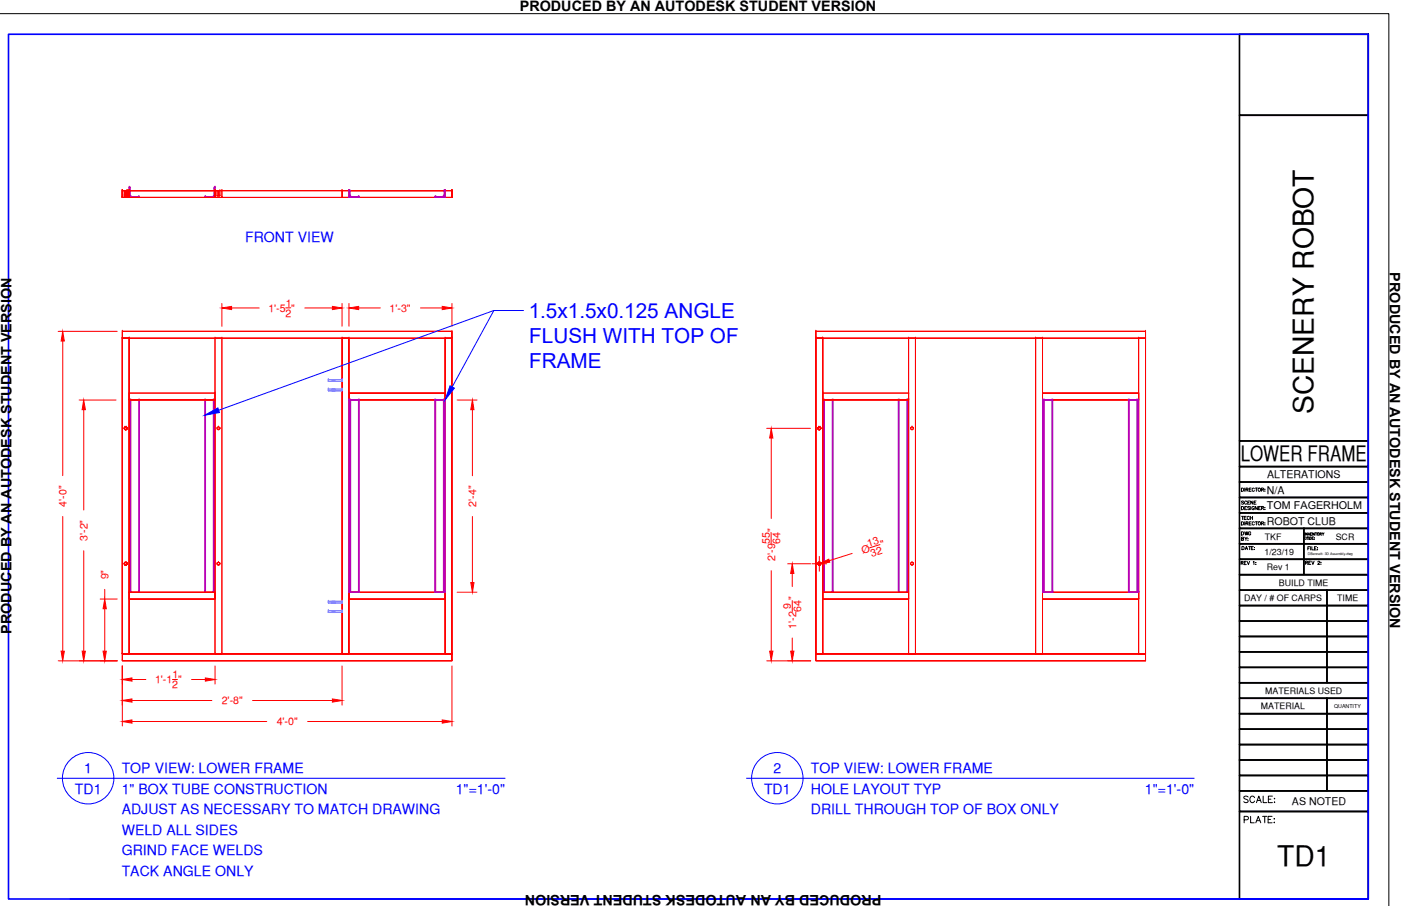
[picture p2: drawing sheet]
<svg xmlns="http://www.w3.org/2000/svg" width="432mm" height="279mm" viewBox="0 0 432 279" stroke-linecap="round" stroke-linejoin="round" font-family="sans-serif">
<!-- layer: 62- Angle Iron -->
<g fill="none" stroke="#b800b8" stroke-width=".31">
<path d="M39.8 57.7l.3 .3M39.8 57.7h.1M39.8 57.7v3.2M40 57.8h.1M40.1 58h.1M40.1 58v2.4M66 58v2.4M66 58h.1M66.1 57.8h.1M66.3 57.8v3.1h-3.2h3.2M66.3 57.8v3.1M66.3 57.8h.1"/>
<path d="M66.3 57.7l-.3 .3M66.3 57.7h.1M107.5 58.8h.3v1.6M107.5 58.8v2.1h3.2h-3.2M107.5 58.8h.1M107.8 58.8h-.3v2.1M107.8 58.8h.1M107.8 58.8v1.6M136.9 58.8v1.6M136.9 58.8h.3v2.1M136.9 58.8h.1M136.9 58.8h.3"/>
<path d="M137.2 58.8h.1M137.2 58.8v2.1h-3.2M39.8 60.9h.1M40.1 60.4h.1M40.1 60.4l.2 .2M40.2 60.6h.1M40.3 60.6h.1M40.3 60.6h2.4M42.7 60.6l.3 .3M42.7 60.6h.1M42.9 60.7h.1M43 60.9h-3.2h3.2"/>
<path d="M43 60.9h.1M63.1 60.9h.1M63.2 60.7h.1M63.3 60.6l-.2 .3M63.4 60.6h2.3M63.4 60.6h.1M65.7 60.6h.1M65.9 60.6h.1M66 60.4l-.3 .2M66 60.4h.1M66.3 60.9h.1M107.5 60.9h.1"/>
<path d="M107.8 60.4l.3 .2M107.8 60.4h.1M107.9 60.6h.1M108.1 60.6h2.4M108.1 60.6h.1M110.5 60.6l.2 .3M110.5 60.6h.1M110.7 60.7h.1M110.7 60.9h.1M134 60.9h.1M134 60.9h3.2M134.1 60.7h.1"/>
<path d="M134.3 60.6l-.3 .3M134.3 60.6h2.4M134.3 60.6h.1M136.7 60.6h.1M136.8 60.6h.1M136.9 60.4l-.3 .2M136.9 60.4h.1M137.2 60.9h.1M39.8 123.3v59.3h.3v-59.3v59.3h.2v-59.3M39.8 123.3h3.2v59.3h-3.2zM39.8 123.3h3.2M39.8 123.3h.1"/>
<path d="M40 123.3v59.3M40.1 123.3h.1M40.2 123.3v59.3M40.3 123.3h.1M42.7 123.3v59.3h-2.4M42.7 123.3h.1M42.9 123.3v59.3M43 123.3h.1M63.1 123.3h3.2h-3.2v59.3h3.2v-59.3M63.1 123.3h.1M63.2 123.3v59.3M63.4 123.3v59.3h2.3v-59.3"/>
<path d="M63.4 123.3h.1M65.7 123.3h.1M65.9 123.3v59.3M66 123.3v59.3v-59.3M66 123.3h.1M66.1 123.3v59.3M66.3 123.3h.1M107.5 123.3h3.2h-3.2v59.3h3.2v-59.3M107.5 123.3v59.3h.3M107.5 123.3h.1M107.8 123.3v59.3v-59.3M107.8 123.3h.1"/>
<path d="M107.9 123.3v59.3M108.1 123.3v59.3h-.3M108.1 123.3h.1M110.5 123.3v59.3h-2.4M110.5 123.3h.1M110.7 123.3v59.3M110.7 123.3h.1M134 123.3v59.3h3.2M134 123.3h3.2zM134 123.3h.1M134.1 123.3v59.3M134.3 123.3v59.3h2.4"/>
<path d="M134.3 123.3h.1M136.7 123.3v59.3h.2M136.7 123.3h.1M136.8 123.3v59.3M136.9 123.3v59.3v-59.3M136.9 123.3h.1M137.2 123.3v59.3h-.3M137.2 123.3h.1M137.2 123.3v59.3M253.6 123.3v59.3h.2v-59.3v59.3h.3v-59.3M253.6 123.3h3.2v59.3h-3.2zM253.6 123.3h3.2"/>
<path d="M253.6 123.3h.1M253.8 123.3v59.3M253.8 123.3h.1M253.9 123.3v59.3M254.1 123.3h.1M256.5 123.3v59.3h-2.4M256.5 123.3h.1M256.7 123.3v59.3M256.8 123.3h.1M276.9 123.3h3.1h-3.1v59.3h3.1v-59.3M276.9 123.3h.1M276.9 123.3v59.3"/>
<path d="M277.1 123.3v59.3h2.4v-59.3M277.1 123.3h.1M279.5 123.3h.1M279.7 123.3v59.3M279.8 123.3v59.3v-59.3M279.8 123.3h.1M279.8 123.3v59.3M280 123.3h.1M321.3 123.3h3.2h-3.2v59.3h3.2v-59.3M321.3 123.3v59.3h.3M321.3 123.3h.1M321.6 123.3v59.3v-59.3"/>
<path d="M321.6 123.3h.1M321.6 123.3v59.3M321.8 123.3v59.3h-.2M321.8 123.3h.1M324.2 123.3v59.3h-2.4M324.2 123.3h.1M324.4 123.3v59.3M324.5 123.3h.1M347.8 123.3v59.3h3.1M347.8 123.3h3.1zM347.8 123.3h.1M347.9 123.3v59.3"/>
<path d="M348 123.3v59.3h2.4M348 123.3h.1M350.4 123.3v59.3h.3M350.4 123.3h.1M350.6 123.3v59.3M350.7 123.3v59.3v-59.3M350.7 123.3h.1M350.9 123.3v59.3h-.2M350.9 123.3h.1M350.9 123.3v59.3M39.8 182.6h.1M40.1 182.6h.1"/>
<path d="M40.3 182.6h.1M42.7 182.6h.3M42.7 182.6h.1M43 182.6h.1M63.1 182.6h.3M63.1 182.6h.1M63.4 182.6h.1M65.7 182.6h.3M65.7 182.6h.1M66 182.6h.3M66 182.6h.1M66.3 182.6h.1"/>
<path d="M107.5 182.6h.1M107.8 182.6h.1M108.1 182.6h.1M110.5 182.6h.2M110.5 182.6h.1M110.7 182.6h.1M134 182.6h.3M134 182.6h.1M134.3 182.6h.1M136.7 182.6h.1M136.9 182.6h.1M137.2 182.6h.1"/>
<path d="M253.6 182.6h.1M253.8 182.6h.1M254.1 182.6h.1M256.5 182.6h.3M256.5 182.6h.1M256.8 182.6h.1M276.9 182.6h.2M276.9 182.6h.1M277.1 182.6h.1M279.5 182.6h.3M279.5 182.6h.1M279.8 182.6h.2"/>
<path d="M279.8 182.6h.1M280 182.6h.1M321.3 182.6h.1M321.6 182.6h.1M321.8 182.6h.1M324.2 182.6h.3M324.2 182.6h.1M324.5 182.6h.1M347.8 182.6h.2M347.8 182.6h.1M348 182.6h.1M350.4 182.6h.1"/>
<path d="M350.7 182.6h.1M350.9 182.6h.1"/>
</g>
<!-- layer: 1 inch Box -->
<g fill="none" stroke="#f00" stroke-width=".31">
<path d="M37.7 58.8v2.1v-2.1h101.6v2.1h-101.6h101.6v-2.1zM37.7 58.8h.1M37.7 58.8h101.6v2.1h-101.6zM37.7 58.8h2.1v2.1h-2.1zM37.7 58.8v2.1zM38.3 58.8h.9zM38.3 59.1h.9zM38.3 59.3h.9zM38.3 59.6h.9zM38.3 59.9h.9zM38.3 58.8v1.9M38.5 58.8v1.9"/>
<path d="M39 58.8v1.9M39.2 58.8h.1M39.2 58.8v1.9M39.8 58.8h26.5v2.1v-2.1h-26.5v2.1h26.5h-26.5zM39.8 58.8h.1M39.8 58.8v2.1v-2.1h26.5v2.1h-26.5h26.5v-2.1zM39.8 58.8v2.1zM39.8 58.8h-2.1h2.1M66.3 58.8h.1M66.3 58.8h2.1v2.1h-2.1zM66.9 58.8h.9zM66.9 58.8v1.6"/>
<path d="M67.3 58.8v1.6M67.8 58.8v1.6M67.8 58.8h.1M68.4 58.8h.1M105.4 58.8h.1M105.4 58.8h2.1v2.1v-2.1h-2.1v2.1h2.1h-2.1zM107.5 58.8h29.7v2.1h-29.7zM107.5 58.8h.1M107.5 58.8h29.7v2.1v-2.1h-29.7v2.1h29.7h-29.7zM137.2 58.8h.1M137.2 58.8h2.1v2.1v-2.1h-2.1v2.1h2.1h-2.1zM139.3 58.8h.1"/>
<path d="M37.7 60.9h.1M38.3 60.7h.9zM38.3 60.2h.9zM38.3 60.5h.9zM39.2 60.7h.1M39.8 60.9h.1M66.3 60.9h.1M66.9 60.4h.9zM67.8 60.4h.1M68.4 60.9h.1M105.4 60.9h.1M107.5 60.9h.1"/>
<path d="M137.2 60.9h.1M139.3 60.9h.1M37.7 102.2v2.1v-2.1h101.6v2.1h-101.6h101.6v-2.1zM37.7 102.2h.1M37.7 104.3h.1M37.7 104.3v97.4v-97.4M37.7 104.3h2.1v97.4h-2.1zM39.8 104.3h-2.1h2.1M39.8 104.3h.1M66.3 104.3h.1M66.3 104.3v97.4M66.3 104.3h2.1"/>
<path d="M68.4 104.3h.1M68.4 104.3v97.4M105.4 104.3v97.4v-97.4h2.1v97.4h-2.1h2.1v-97.4zM105.4 104.3h.1M107.5 104.3h.1M137.2 104.3h2.1v97.4h-2.1v-97.4v97.4h2.1v-97.4zM137.2 104.3h.1M139.3 104.3h.1M139.3 102.2h.1M251.5 102.2v2.1v-2.1h101.6v2.1h-101.6h101.6v-2.1zM251.5 102.2h.1M251.5 104.3h.1"/>
<path d="M251.5 104.3v97.4v-97.4M251.5 104.3h2.1v97.4h-2.1zM253.6 104.3h-2.1h2.1M253.6 104.3h.1M280 104.3h.1M280 104.3h2.2M280 104.3v97.4M282.2 104.3h.1M282.2 104.3v97.4M319.2 104.3v97.4v-97.4h2.1v97.4h-2.1h2.1v-97.4zM319.2 104.3h.1M321.3 104.3h.1"/>
<path d="M350.9 104.3h2.2v97.4h-2.2v-97.4v97.4h2.2v-97.4zM350.9 104.3h.1M353.1 104.3h.1M353.1 102.2h.1M38.3 132.1h.1M38.5 131.7h.1M38.5 132.5h.1M39 131.7h.1M39 132.5h.1M39.2 132.1h.1M39.8 121.2h26.5v2.1M39.8 123.3v-2.1h26.5v2.1h-26.5h26.5"/>
<path d="M39.8 121.2h.1M39.8 123.3h.1M39.8 121.2v2.1M66.3 121.2h.1M66.3 123.3h.1M66.9 132.1h.1M67.3 132.5h.1M67.3 131.7h.1M67.8 132.1h.1M107.5 121.2v2.1v-2.1h29.7v2.1h-29.7h29.7v-2.1zM107.5 121.2h.1M107.5 123.3h.1"/>
<path d="M137.2 121.2h.1M137.2 123.3h.1M252.1 132.1h.1M252.3 131.7h.1M252.3 132.5h.1M252.7 131.7h.1M252.7 132.5h.1M252.9 132.1h.1M253.6 121.2h26.4v2.1M253.6 123.3v-2.1h26.4v2.1h-26.4h26.4M253.6 121.2h.1M253.6 123.3h.1"/>
<path d="M253.6 121.2v2.1M280 121.2h.1M280 123.3h.1M280.7 132.1h.1M281.1 132.5h.1M281.1 131.7h.1M281.5 132.1h.1M321.3 121.2v2.1v-2.1h29.6v2.1h-29.6h29.6v-2.1zM321.3 121.2h.1M321.3 123.3h.1M350.9 121.2h.1M350.9 123.3h.1"/>
<path d="M38.3 173.9h.1M38.5 173.5h.1M38.5 174.2h.1M39 173.5h.1M39 174.2h.1M39.2 173.9h.1M66.9 173.9h.1M67.3 174.3h.1M67.3 173.4h.1M67.8 173.9h.1M252.1 173.9h.1M252.3 173.5h.1"/>
<path d="M252.3 174.2h.1M252.7 173.5h.1M252.7 174.2h.1M252.9 173.9h.1M280.7 173.9h.1M281.1 174.3h.1M281.1 173.4h.1M281.5 173.9h.1M39.8 182.6v2.1h26.5v-2.1v2.1h-26.5v-2.1h26.5zM39.8 184.7h.1M39.8 182.6h.1M66.3 184.7h.1"/>
<path d="M66.3 182.6h.1M107.5 182.6v2.1h29.7v-2.1v2.1h-29.7v-2.1h29.7zM107.5 184.7h.1M107.5 182.6h.1M137.2 184.7h.1M137.2 182.6h.1M253.6 182.6v2.1h26.4v-2.1v2.1h-26.4v-2.1h26.4zM253.6 184.7h.1M253.6 182.6h.1M280 184.7h.1M280 182.6h.1M321.3 182.6v2.1h29.6v-2.1v2.1h-29.6v-2.1h29.6z"/>
<path d="M321.3 184.7h.1M321.3 182.6h.1M350.9 184.7h.1M350.9 182.6h.1M37.7 201.7v2.1h101.6v-2.1v2.1h-101.6v-2.1h101.6zM37.7 203.8h.1M37.7 201.7h.1M37.7 201.7h2.1h-2.1M39.8 201.7h.1M39.8 201.7v-97.4v97.4M66.3 201.7v-97.4h2.1v97.4M66.3 201.7h.1"/>
<path d="M68.4 201.7h-2.1h2.1M68.4 201.7h.1M105.4 201.7h.1M107.5 201.7h.1M137.2 201.7h.1M139.3 201.7h.1M139.3 203.8h.1M251.5 201.7v2.1h101.6v-2.1v2.1h-101.6v-2.1h101.6zM251.5 203.8h.1M251.5 201.7h.1M251.5 201.7h2.1h-2.1M253.6 201.7h.1"/>
<path d="M253.6 201.7v-97.4v97.4M280 201.7v-97.4h2.2v97.4M280 201.7h.1M282.2 201.7h-2.2h2.2M282.2 201.7h.1M319.2 201.7h.1M321.3 201.7h.1M350.9 201.7h.1M353.1 201.7h.1M353.1 203.8h.1"/>
<circle cx="38.7" cy="132.1" r=".43"/>
<circle cx="67.3" cy="132.1" r=".43"/>
<circle cx="252.5" cy="132.1" r=".43"/>
<circle cx="281.1" cy="132.1" r=".43"/>
<circle cx="38.7" cy="173.9" r=".43"/>
<circle cx="67.3" cy="173.9" r=".43"/>
<circle cx="252.5" cy="173.9" r=".43"/>
<circle cx="281.1" cy="173.9" r=".43"/>
</g>
<!-- layer: 63- Steel Plate .2500 -->
<g fill="none" stroke="#7f7fff" stroke-width=".31">
<path d="M101.2 120h.1M101.2 117.6h.1M101.2 117.1v.5h4.2v-.5M101.2 117.1h4.2v.5h-4.2zM101.2 117.1h.1M101.2 117.1h4.2M102.3 120h1zM102.3 120v.5M102.3 117.6h1zM102.3 117.1h1zM102.3 117.1v.5M102.8 117.1v.5"/>
<path d="M102.8 120v.5M103.3 117.1v.5M103.3 120v.5M105.4 120h.1M105.4 117.6h.1M105.4 117.1h.1M101.2 120.5v-.5h4.2v.5M101.2 120.5h4.2v-.5h-4.2v.5h4.2M101.2 120.5h.1M102.3 120.5h1zM105.4 120.5h.1M101.2 186h.1"/>
<path d="M101.2 185.4v.6h4.2v-.6M101.2 185.4h4.2v.6h-4.2zM101.2 185.4h.1M101.2 188.4h.1M101.2 188.9v-.5h4.2v.5M101.2 188.9h4.2v-.5h-4.2v.5h4.2M101.2 188.9h.1M101.2 185.4h4.2M102.3 186h1zM102.3 185.4h1zM102.3 185.4v.6M102.3 188.4h1z"/>
<path d="M102.3 188.9h1zM102.3 188.4v.5M102.8 185.4v.6M102.8 188.4v.5M103.3 185.4v.6M103.3 188.4v.5M105.4 186h.1M105.4 185.4h.1M105.4 188.4h.1M105.4 188.9h.1"/>
</g>
<!-- layer: None -->
<g fill="none" stroke="#000" stroke-width=".51">
<path d="M382 10.6h39.7v24.9h-39.7zM382 35.5h39.7v100.5h-39.7zM382 136h39.7v7.9h-39.7zM382 158.2h39.7v4.7h-39.7zM382 153.4h39.7v4.8h-39.7zM382 148.7h39.7v4.7h-39.7zM382 143.9h39.7v4.8h-39.7zM382 177.2h39.7v4.8h-39.7zM382 172.5h19.8v4.7h-19.8zM382 167.7h19.8v4.8h-19.8zM382 162.9h19.8v4.8h-19.8zM401.8 172.5h19.9v4.7h-19.9z"/>
<path d="M401.8 167.7h19.9v4.8h-19.9zM401.8 162.9h19.9v4.8h-19.9zM382 196.3h27v4.7h-27zM382 191.5h27v4.8h-27zM382 186.8h27v4.7h-27zM382 182h27v4.8h-27zM409 196.3h12.7v4.7h-12.7zM409 191.5h12.7v4.8h-12.7zM409 186.8h12.7v4.7h-12.7zM409 182h12.7v4.8h-12.7zM382 210.6h39.7v4.7h-39.7zM382 215.3h27v4.8h-27z"/>
<path d="M382 205.8h27v4.8h-27zM382 201h27v4.8h-27zM409 215.3h12.7v4.8h-12.7zM409 205.8h12.7v4.8h-12.7zM409 201h12.7v4.8h-12.7zM382 239.1h27v4.8h-27zM382 234.4h27v4.7h-27zM382 229.6h27v4.8h-27zM382 224.9h27v4.7h-27zM382 220.1h27v4.8h-27zM409 239.1h12.7v4.8h-12.7zM409 234.4h12.7v4.7h-12.7z"/>
<path d="M409 229.6h12.7v4.8h-12.7zM409 224.9h12.7v4.7h-12.7zM409 220.1h12.7v4.8h-12.7zM382 250.3h39.7v26.9h-39.7zM382 243.9h39.7v6.4h-39.7z"/>
</g>
<g fill="none" stroke="#000" stroke-width=".31">
<path d="M382.6 156.2h.4a.54 .54 0 0 1 .3 .5 .54 .54 0 0 1-.3 .5h-.4zM382.6 150.5h.4a.54 .54 0 0 1 .3 .5 .54 .54 0 0 1-.3 .5h-.4zM382.6 159.2h.7M383 159.2v1M383.3 154.6h-.7l.7 .8h-.7M383.5 159.7h.4M383.6 150.5v1M383.6 156.7h.4M384 151h.6v-.4l-.6-.1v1M384.1 159.2h-.6v1h.6M384.2 156.2h-.6v1h.6M384.3 154.7a.37 .37 0 0 0-.4-.2 .37 .37 0 0 0-.3 .4 .41 .41 0 0 0 .1 .5 .41 .41 0 0 0 .5 0l.1-.1"/>
<path d="M384.3 151l.4 .5M384.6 155h.4M385 151h.4M385.1 159.5a.37 .37 0 0 0-.4-.3 .37 .37 0 0 0-.3 .4v.3a.37 .37 0 0 0 .3 .3 .37 .37 0 0 0 .4-.2M385.2 154.5h-.6v1h.6M385.2 156.3l-.6-.1v.3l.5 .3 .1 .2h-.7M385.4 159.7h.6M385.4 159.2v1M385.5 156.2v1M385.6 150.5h-.6v1h.6M386 159.2v1M386.1 154.5v1l-.6-1v1"/>
<path d="M386.5 155h.4M386.6 156.4a.37 .37 0 0 0-.5-.2 .37 .37 0 0 0-.3 .4 .41 .41 0 0 0 .2 .5 .41 .41 0 0 0 .5-.1l.1-.2h-.3M386.6 150.8a.36 .36 0 0 0-.4-.3 .36 .36 0 0 0-.3 .4 .41 .41 0 0 0 .1 .5 .41 .41 0 0 0 .6 0v-.1M386.9 150.5h.7M387.1 154.5h-.6v1h.6M387.2 150.5v1M387.5 156.2v1l-.7-1v1M387.9 156.7h.4M388.5 156.2h-.6v1h.6M388.8 156.7l.6-.1 .1-.2-.7-.2v1M388.8 151h.6l.1-.3-.7-.2v1M389.1 156.7l.4 .5"/>
<path d="M389.1 151l.4 .5M389.8 156.5h.1M389.8 157.1h.1M389.8 150.9h.1M389.8 151.4h.1M382.5 173.6l.6-.1v-.3l-.6-.1v1M382.6 164h.4a.54 .54 0 0 1 .3 .5 .54 .54 0 0 1-.3 .5h-.4zM382.6 166.2l.6-.1v-.4h-.6v1l.6-.1-.1-.4M382.6 160.9h.4a.54 .54 0 0 1 .3 .5 .54 .54 0 0 1-.3 .5h-.4zM382.8 168.5h.3a.53 .53 0 0 1 .4 .5 .53 .53 0 0 1-.4 .5h-.3zM382.8 173.6l.4 .5M383.5 173.6h.4"/>
<path d="M383.6 164l.3 1 .2-1 .2 1 .3-1M383.6 165.7l.4 .5 .4-.5M383.6 160.9v1M383.8 169.5l.4-1 .3 1M383.9 169.2h.5M384 161.4l.6-.1v-.3l-.6-.1v1M384 166.2v.5M384.1 173.1h-.6v1h.6M384.3 161.4l.4 .5M384.4 173.1l.4 1 .3-1M384.6 166h.1M384.6 166.6h.1"/>
<path d="M384.8 168.5h.7M385 161.4h.4M385.1 168.5v1M385.5 164.2a.37 .37 0 0 0-.4-.2 .37 .37 0 0 0-.3 .4v.2a.36 .36 0 0 0 .3 .4 .36 .36 0 0 0 .4-.4h-.3M385.6 160.9h-.6v1h.6M385.7 169h.4M386.2 173.3l.3-.2v1M386.3 168.5h-.6v1h.6M386.6 168.8h.1M386.6 169.4h.1M386.6 161.1a.36 .36 0 0 0-.4-.2 .36 .36 0 0 0-.3 .4 .41 .41 0 0 0 .1 .5 .41 .41 0 0 0 .6 0v-.1M386.9 160.9h.7"/>
<path d="M387.1 174h.1M387.1 173.4h.1M387.2 160.9v1M388.8 161.4h.4l.3-.3-.7-.2v1M389.1 161.4l.4 .5M389.8 161.2h.1M389.8 161.8h.1M402.1 164.3v.8M402.4 173.5h.5l.1-.3-.6-.1v1M402.7 165.8a.3 .3 0 0 0-.5-.2 .3 .3 0 0 0-.1 .5l.2 .2 .4-.1M402.7 173.5l.3 .6M402.9 164.3v.8l-.5-.8v.8"/>
<path d="M403.1 169.1h.4M403.2 164.3l.3 .8 .3-.8M403.4 173.5h.4M403.6 165.6l.5 .1-.1 .6h-.4zM403.7 168.6h-.6v1M403.9 164.7h.3M403.9 168.6v1M404 173.1h-.6v1h.6M404.3 173.1l.3 1 .4-1M404.3 168.6v1h.6M404.3 164.3h-.4v.8h.4M404.4 165.9h.3"/>
<path d="M404.9 165.6h-.5v.7h.5M405.1 164.3v.8l-.5-.8v.8M405.1 165.8h.1M405.1 166.3h.1M405.1 169.1h.4M405.3 164.3h.5M405.6 164.3v.8M405.7 168.6h-.6v1h.6M406.1 168.9h.1M406.1 169.5h.1M406.2 173.3l.2-.2 .3 .1-.6 .9h.7M406.8 164.7h.4v-.3l-.4-.1v.8"/>
<path d="M407 164.7l.3 .4M407.1 173.4h.1M407.1 174h.1M407.5 164.3l.3 .4 .3-.4M407.8 164.7v.4"/>
<circle cx="388.1" cy="151" r=".46"/>
<circle cx="388.1" cy="161.4" r=".46"/>
<circle cx="403.2" cy="165.9" r=".34"/>
<circle cx="406.3" cy="164.7" r=".34"/>
</g>
<!-- layer: 0 -->
<path d="M0 4.2h428.1v275.2" fill="none" stroke="#000" stroke-width=".31"/>
<!-- layer: Title Block -->
<path d="M21.7 277.2h400v-266.6h-419.1v266.6h419.1" fill="none" stroke="#00f" stroke-width=".51"/>
<!-- layer: PS- Dimensions -->
<g fill="none" stroke="#f00" stroke-width=".31">
<path d="M68.4 93.6v7M71.4 95h8.5M88.1 94.9h1.5M94 95h8.4M105.4 93.6v7M107.5 93.6v7M110.5 95h6.7M129.6 95h6.7M139.3 93.6v7M17.9 102.2h18.2M19.3 105.2v41.5M24.4 123.4h11.4"/>
<path d="M25.8 126.3v31M140.9 123.4h6.1M145.6 126.3v20.4M236.3 132.1h13.5M237.7 135.1v24.8M19.3 159.3v41.5M145.6 159.3v20.3M25.8 169.9v30.9M237.7 164.2v3.4M237.7 176v24.8M242.8 173.9h7M244.2 176.8v4.1"/>
<path d="M250.2 173.9h4.6M252.5 171.6v4.5M262.7 170.7l-7.1 2.2M271.2 167.9l-3.2 1.1M30.9 184.7h5.2M32.3 181.8v2.9M32.3 187.7v13.1M140.9 182.6h6.1M244.2 185.2v3.4M244.2 196.8v4M17.9 203.8h18.2M37.7 205.4v18.5"/>
<path d="M40.7 209.6h4.3M40.7 216h24.6M53.1 209.6h1.6M59 209.6h4.3M66.3 205.4v5.5M77.9 216h24.5M105.4 205.4v12M139.3 205.4v18.5M236.3 203.8h13.6M40.7 222.5h41.5M94.8 222.5h41.5"/>
</g>
<g fill="#f00" stroke="#f00" stroke-width=".31">
<path d="M31.8 200.8h1l-.5 3z"/>
<path d="M32.3 184.7l.5 3h-1z"/>
<path d="M25.3 200.8h1l-.5 3z"/>
<path d="M25.8 123.4l.5 2.9h-1z"/>
<path d="M18.8 200.8h1l-.5 3z"/>
<path d="M19.3 102.2l.5 3h-1z"/>
<path d="M37.7 209.6l3-.5v1z"/>
<path d="M63.3 209.1l3 .5-3 .5z"/>
<path d="M37.7 216l3-.5v1z"/>
<path d="M102.4 215.5l3 .5-3 .5z"/>
<path d="M37.7 222.5l3-.5v1z"/>
<path d="M136.3 222l3 .5-3 .5z"/>
<path d="M145.6 123.4l.5 2.9h-1z"/>
<path d="M145.1 179.6h1l-.5 3z"/>
<path d="M68.4 95l3-.5v1z"/>
<path d="M102.4 94.5l3 .5-3 .5z"/>
<path d="M136.3 94.5l3 .5-3 .5z"/>
<path d="M107.5 95l3-.5v1z"/>
<path d="M252.7 173.8l2.7-1.4 .3 1z"/>
<path d="M243.7 200.8h1l-.5 3z"/>
<path d="M244.2 173.9l.5 2.9h-1z"/>
<path d="M237.2 200.8h1l-.5 3z"/>
<path d="M237.7 132.1l.5 3h-1z"/>
</g>
<!-- layer: PS- Notes -->
<g fill="#00f" stroke="#00f" stroke-width=".31">
<path d="M138.7 119l1.3 .7-2.8 3.7z"/>
<path d="M63.1 128.1l4-2.3 .5 1.4z"/>
</g>
<g fill="none" stroke="#00f" stroke-width=".31">
<path d="M152.2 95.8l-12.8 23.5M161.4 95.8h-9.2l-84.8 30.7M17.7 240h138M230.1 240h138"/>
<circle cx="27.2" cy="240" r="7.9"/>
<circle cx="239.6" cy="240" r="7.9"/>
</g>
<g font-size="8.7">
<text x="404.9" y="127.7" transform="rotate(-90 404.9 127.7)">SCENERY ROBOT</text>
<text x="393.6" y="266.9">TD1</text>
</g>
<text font-size="6.5" x="382.4" y="142.3">LOWER FRAME</text>
<g font-size="6.4" fill="#00f">
<text x="162.9" y="98.1">1.5x1.5x0.125 ANGLE</text>
<text x="163.1" y="105.8">FLUSH WITH TOP OF</text>
<text x="163.1" y="113.4">FRAME</text>
</g>
<g font-size="5.3">
<text x="382.4" y="248.7">SCALE:</text>
<text x="382.4" y="255.1">PLATE:</text>
</g>
<g font-size="4.4">
<text x="160.2" y="3.5">PRODUCED BY AN AUTODESK STUDENT VERSION</text>
<text x="428.3" y="84" transform="rotate(90 428.3 84)">PRODUCED BY AN AUTODESK STUDENT VERSION</text>
<text x="3.5" y="195.5" transform="rotate(-90 3.5 195.5)">PRODUCED BY AN AUTODESK STUDENT VERSION</text>
<text x="271.7" y="275.9" transform="rotate(180 271.7 275.9)">PRODUCED BY AN AUTODESK STUDENT VERSION</text>
</g>
<g font-size="4.4" fill="#00f">
<text x="75.5" y="74.7">FRONT VIEW</text>
<text x="26" y="238.3">1</text>
<text x="37.5" y="238.3">TOP VIEW: LOWER FRAME</text>
<text x="238.4" y="238.3">2</text>
<text x="249.9" y="238.3">TOP VIEW: LOWER FRAME</text>
<text x="23.1" y="244.8">TD1</text>
<text x="37.5" y="244.8">1&quot; BOX TUBE CONSTRUCTION</text>
<text x="140.5" y="244.8">1&quot;=1'-0&quot;</text>
<text x="235.5" y="244.8">TD1</text>
<text x="249.9" y="244.8">HOLE LAYOUT TYP</text>
<text x="352.9" y="244.8">1&quot;=1'-0&quot;</text>
<text x="37.5" y="251.1">ADJUST AS NECESSARY TO MATCH DRAWING</text>
<text x="249.9" y="251.1">DRILL THROUGH TOP OF BOX ONLY</text>
<text x="37.5" y="257.5">WELD ALL SIDES</text>
<text x="37.5" y="263.8">GRIND FACE WELDS</text>
<text x="37.5" y="270.2">TACK ANGLE ONLY</text>
</g>
<g font-size="3.3" fill="#f00">
<text x="88.1" y="94.6">1</text>
<text x="82.7" y="96.1">1'-5 &quot;</text>
<text x="87.9" y="97.6">2</text>
<text x="120.1" y="96.1">1'-3&quot;</text>
<text x="20.5" y="156.2" transform="rotate(-90 20.5 156.2)">4'-0&quot;</text>
<text x="146.8" y="156.2" transform="rotate(-90 146.8 156.2)">2'-4&quot;</text>
<text x="26.9" y="166.8" transform="rotate(-90 26.9 166.8)">3'-2&quot;</text>
<text x="237.3" y="167.7" transform="rotate(-90 237.3 167.7)">55</text>
<text x="238.9" y="164.1" transform="rotate(-90 238.9 164.1)">&quot;</text>
<text x="240.5" y="167.7" transform="rotate(-90 240.5 167.7)">64</text>
<text x="238.9" y="172.9" transform="rotate(-90 238.9 172.9)">2'-9</text>
<text x="265.9" y="170.9" transform="rotate(-17 265.9 170.9)">Ø</text>
<text x="267.7" y="168.6" transform="rotate(-18 267.7 168.6)">13</text>
<text x="268.7" y="171.7" transform="rotate(-17 268.7 171.7)">32</text>
<text x="271.7" y="169" transform="rotate(-17 271.7 169)">&quot;</text>
<text x="33.4" y="178.7" transform="rotate(-90 33.4 178.7)">9&quot;</text>
<text x="245.4" y="185.1" transform="rotate(-90 245.4 185.1)">&quot;</text>
<text x="243.8" y="187.8" transform="rotate(-90 243.8 187.8)">9</text>
<text x="247" y="188.7" transform="rotate(-90 247 188.7)">64</text>
<text x="245.4" y="193.9" transform="rotate(-90 245.4 193.9)">1'-2</text>
<text x="53.2" y="209.1">1</text>
<text x="47.8" y="210.7">1'-1 &quot;</text>
<text x="53" y="212.3">2</text>
<text x="68.3" y="217.2">2'-8&quot;</text>
<text x="85.3" y="223.7">4'-0&quot;</text>
</g>
<g font-size="3.3">
<text x="390.5" y="147.5">ALTERATIONS</text>
<text x="390.5" y="152.2">N/A</text>
<text x="390.5" y="161.8">ROBOT CLUB</text>
<text x="390.5" y="156.9">TOM FAGERHOLM</text>
<text x="398.2" y="248.4">AS NOTED</text>
</g>
<g font-size="2.7">
<text x="389.8" y="166.5">TKF</text>
<text x="411.7" y="166.4">SCR</text>
<text x="389.8" y="171.1">1/23/19</text>
<text x="390.4" y="175.9">Rev 1</text>
<text x="383.4" y="185.4">DAY / # OF CARPS</text>
<text x="394.2" y="180.6">BUILD TIME</text>
<text x="412.1" y="185.4">TIME</text>
<text x="390" y="213.9">MATERIALS USED</text>
<text x="388.6" y="218.7">MATERIAL</text>
</g>
<text font-size="1.6" x="411.2" y="218.3">QUANTITY</text>
<text font-size="1.1" x="403.1" y="171.3">DBennett- 3D Assembly.dwg</text>
</svg>
